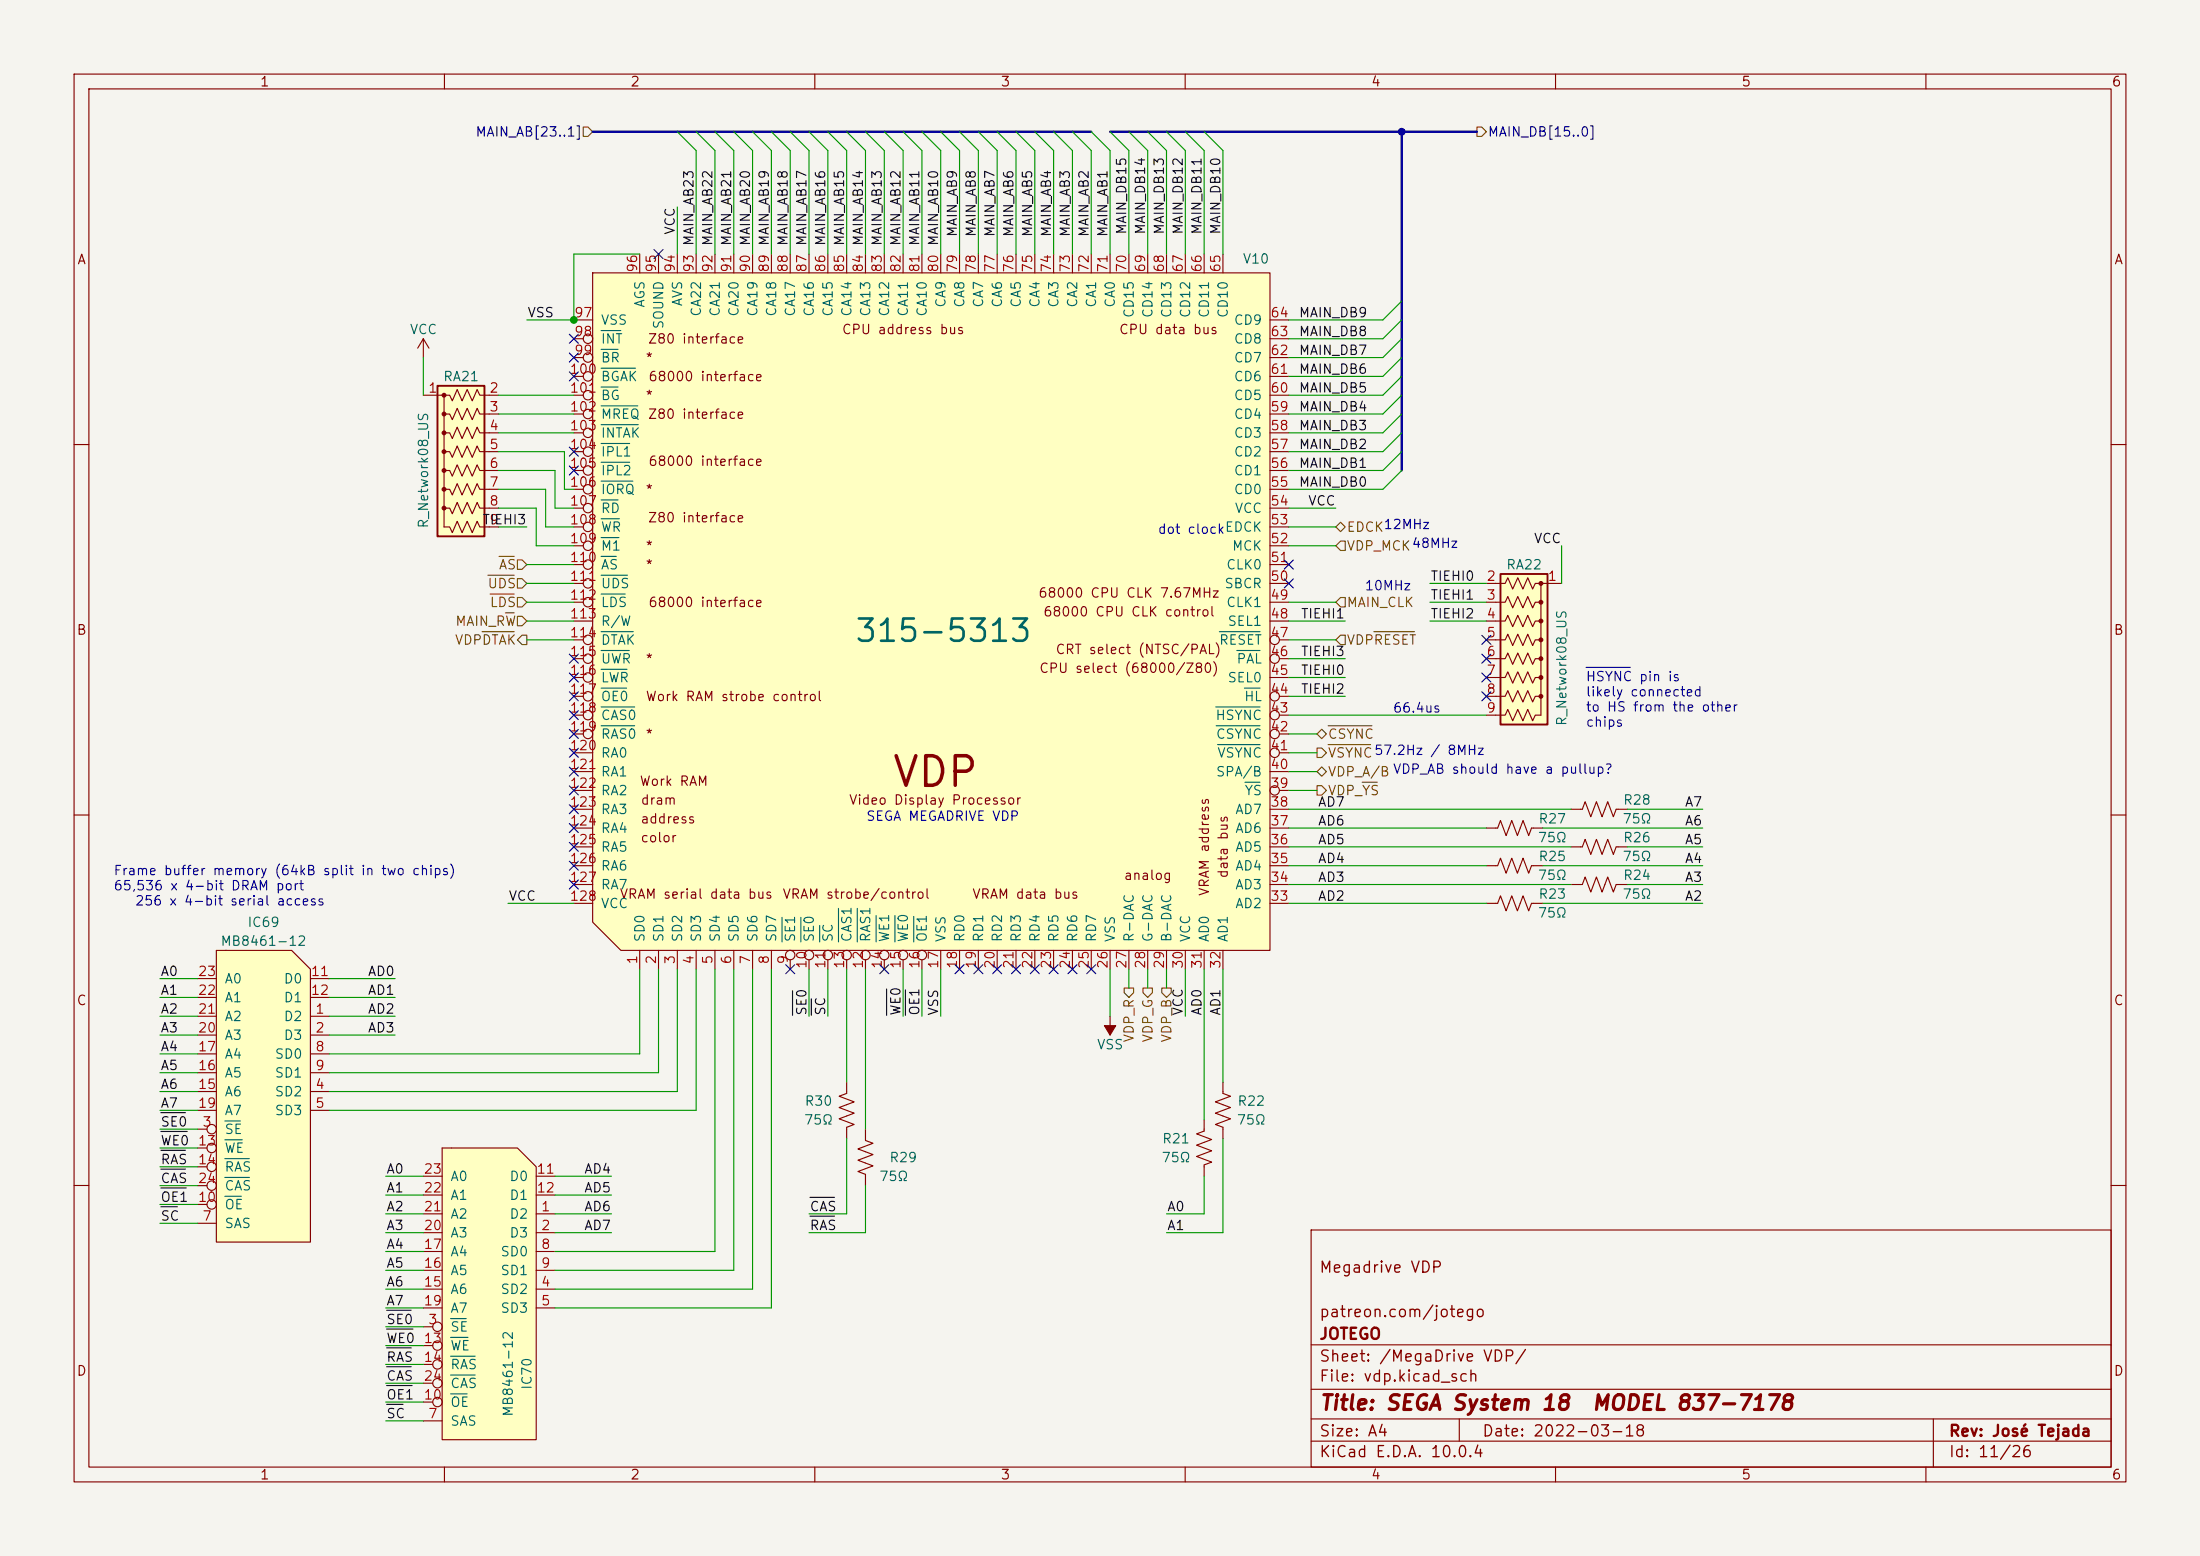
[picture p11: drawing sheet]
<svg xmlns="http://www.w3.org/2000/svg" width="297mm" height="210mm" viewBox="0 0 297 210" stroke-linecap="round" stroke-linejoin="round" font-family="sans-serif">
<path d="M0 0h297v210h-297z" fill="#f5f4ef" stroke="#f5f4ef" stroke-width=".14"/>
<g fill="none" stroke="#840000" stroke-width=".15">
<path d="M10 10h277v190h-277zM12 12h273v186h-273zM60 10v2M110 10v2M160 10v2M210 10v2M260 10v2M10 60h2M285 60h2M10 110h2M285 110h2M10 160h2"/>
<path d="M177 166h108v32h-108zM285 160h2M60 198v2M110 198v2M160 198v2M177 194.5h108M177 191.5h108M177 187.5h108M177 181.5h108M197 191.5v3M210 198v2M260 198v2"/>
<path d="M261 191.5v6.5"/>
</g>
<path d="M202.6 77.5h6.3v20.3h-6.3z" fill="#ffffc2"/>
<path d="M202.6 77.5h6.3v20.3h-6.3z" fill="none" stroke="#840000" stroke-width=".25"/>
<g fill="#840000" stroke="#840000" stroke-width=".15">
<circle cx="208" cy="78.7" r=".25"/>
<circle cx="208" cy="81.3" r=".25"/>
<circle cx="208" cy="83.8" r=".25"/>
<circle cx="208" cy="86.4" r=".25"/>
<circle cx="208" cy="88.9" r=".25"/>
<circle cx="208" cy="91.4" r=".25"/>
<circle cx="208" cy="94" r=".25"/>
</g>
<path d="M200.7 78.7h2.5l.4-.7 .6 1.5 .7-1.5 .7 1.5 .6-1.5 .7 1.5 .4-.8h.7v17.8h-.7l-.4 .8-.7-1.5-.6 1.5-.7-1.5-.7 1.5-.6-1.5-.4 .7h-2.5M208.3 78.7h2.5M200.7 81.3h2.5l.4-.8 .6 1.5 .7-1.5 .7 1.5 .6-1.5 .7 1.5 .4-.7h.7M200.7 83.8h2.5l.4-.7 .6 1.5 .7-1.5 .7 1.5 .6-1.5 .7 1.5 .4-.8h.7M200.7 86.4h2.5l.4-.8 .6 1.5 .7-1.5 .7 1.5 .6-1.5 .7 1.5 .4-.7h.7M200.7 88.9h2.5l.4-.8 .6 1.6 .7-1.6 .7 1.6 .6-1.6 .7 1.6 .4-.8h.7M200.7 91.4h2.5l.4-.7 .6 1.5 .7-1.5 .7 1.5 .6-1.5 .7 1.5 .4-.8h.7M200.7 94h2.5l.4-.8 .6 1.5 .7-1.5 .7 1.5 .6-1.5 .7 1.5 .4-.7h.7" fill="none" stroke="#840000" stroke-width=".15"/>
<path d="M59.7 154.9h10.1l2.6 2.6v36.8h-12.7z" fill="#ffffc2"/>
<g fill="none" stroke="#840000" stroke-width=".15">
<path d="M57.1 45.7l-.7 1.3M57.1 45.7l.8 1.3M57.1 45.7v2.6M200.7 111.8h1.5l.4-1.1 .7 2.1 .8-2.1 .8 2.1 .7-2.1 .8 2.1 .4-1h1.5M149.9 137.2v2.5M57.1 158.8h2.6M59.7 154.9h10.1l2.6 2.6v36.8h-12.7zM72.4 158.8h2.5M116.8 152.4v1.5l1.1 .4-2.1 .8 2.1 .7-2.1 .8 2.1 .8-2.1 .7 1 .4v1.5M165.1 146.1v1.5l1 .4-2 .7 2 .8-2 .7 2 .8-2 .8 1 .3v1.6M57.1 163.8h2.6M57.1 166.4h2.6"/>
<path d="M57.1 179.1h1.3M57.1 174h2.6M57.1 176.5h2.6M57.1 168.9h2.6M57.1 171.5h2.6M57.1 161.3h2.6M72.4 163.8h2.5M72.4 166.4h2.5M72.4 174h2.5M72.4 176.5h2.5M72.4 168.9h2.5M72.4 171.5h2.5"/>
<path d="M72.4 161.3h2.5M57.1 191.8h2.6M57.1 189.2h1.3M57.1 181.6h1.3M57.1 184.2h1.3M57.1 186.7h1.3"/>
<circle cx="59.1" cy="179.1" r=".63"/>
<circle cx="59.1" cy="181.6" r=".63"/>
<circle cx="59.1" cy="184.1" r=".63"/>
<circle cx="59.1" cy="189.2" r=".63"/>
<circle cx="59.1" cy="186.7" r=".63"/>
</g>
<path d="M60.8 178h2.1M60.8 188.1h2.3M60.8 180.5h2.4M60.8 183h3.3M60.8 185.6h3.3" fill="none" stroke="#006464" stroke-width=".15"/>
<path d="M149.1 138.4h1.5l-.7 1.3z" fill="#840000" stroke="#840000" stroke-width=".15"/>
<path d="M59.1 52.1h6.3v20.3h-6.3z" fill="#ffffc2"/>
<path d="M59.1 52.1h6.3v20.3h-6.3z" fill="none" stroke="#840000" stroke-width=".25"/>
<g fill="#840000" stroke="#840000" stroke-width=".15">
<circle cx="59.9" cy="53.3" r=".25"/>
<circle cx="59.9" cy="55.9" r=".25"/>
<circle cx="59.9" cy="58.4" r=".25"/>
<circle cx="59.9" cy="61" r=".25"/>
<circle cx="59.9" cy="63.5" r=".25"/>
<circle cx="59.9" cy="66" r=".25"/>
<circle cx="59.9" cy="68.6" r=".25"/>
</g>
<path d="M57.1 53.3h2.6M59.9 55.9h.8l.4 .7 .6-1.5 .7 1.5 .7-1.5 .7 1.5 .6-1.5 .4 .8h2.5M59.9 58.4h.8l.4 .8 .6-1.5 .7 1.5 .7-1.5 .7 1.5 .6-1.5 .4 .7h2.5M67.3 53.3h-2.5l-.4-.7-.6 1.5-.7-1.5-.7 1.5-.7-1.5-.6 1.5-.4-.8h-.8v17.8h.8l.4 .8 .6-1.5 .7 1.5 .7-1.5 .7 1.5 .6-1.5 .4 .7h2.5M59.9 61h.8l.4 .7 .6-1.5 .7 1.5 .7-1.5 .7 1.5 .6-1.5 .4 .8h2.5M59.9 63.5h.8l.4 .8 .6-1.6 .7 1.6 .7-1.6 .7 1.6 .6-1.6 .4 .8h2.5M59.9 66h.8l.4 .8 .6-1.5 .7 1.5 .7-1.5 .7 1.5 .6-1.5 .4 .7h2.5M59.9 68.6h.8l.4 .7 .6-1.5 .7 1.5 .7-1.5 .7 1.5 .6-1.5 .4 .8h2.5M200.7 116.8h1.5l.4-1 .7 2.1 .8-2.1 .8 2.1 .7-2.1 .8 2.1 .4-1.1h1.5M212.1 119.4h1.5l.4-1 .8 2 .7-2 .8 2 .7-2 .8 2 .4-1h1.5M200.7 121.9h1.5l.4-1 .7 2 .8-2 .8 2 .7-2 .8 2 .4-1h1.5" fill="none" stroke="#840000" stroke-width=".15"/>
<path d="M29.2 128.3h10.2l2.5 2.5v36.8h-12.7z" fill="#ffffc2"/>
<g fill="none" stroke="#840000" stroke-width=".15">
<path d="M26.7 137.2h2.5M26.7 139.7h2.5M26.7 132.1h2.5M26.7 134.6h2.5M29.2 128.3h10.2l2.5 2.5v36.8h-12.7zM41.9 137.2h2.5M41.9 139.7h2.5M41.9 132.1h2.5M41.9 134.6h2.5M26.7 152.4h1.2M26.7 147.3h2.5M26.7 149.9h2.5"/>
<path d="M26.7 142.2h2.5M26.7 144.8h2.5M26.7 154.9h1.2M26.7 157.5h1.2M41.9 147.3h2.5M41.9 149.9h2.5M41.9 142.2h2.5M41.9 144.8h2.5M114.3 146.1v1.5l-1 .4 2 .7-2 .8 2 .7-2 .8 2 .8-1 .3v1.6M26.7 165.1h2.5M26.7 162.6h1.2M26.7 160h1.2"/>
<circle cx="28.6" cy="157.5" r=".63"/>
<circle cx="28.6" cy="152.4" r=".63"/>
<circle cx="28.6" cy="154.9" r=".63"/>
<circle cx="28.6" cy="162.6" r=".63"/>
<circle cx="28.6" cy="160" r=".63"/>
</g>
<path d="M30.4 151.3h2.1M30.4 153.8h2.3M30.4 156.4h3.3M30.4 158.9h3.3M30.4 161.5h2.2" fill="none" stroke="#006464" stroke-width=".15"/>
<path d="M80 36.8h91.4v91.5h-87.6l-3.8-3.8z" fill="#ffffc2"/>
<g fill="none" stroke="#840000" stroke-width=".15">
<path d="M80 36.8h91.4v91.5h-87.6l-3.8-3.8zM86.4 34.3v2.5M88.9 34.3v2.5M91.4 34.3v2.5M94 34.3v2.5M96.5 34.3v2.5M99.1 34.3v2.5M101.6 34.3v2.5M104.1 34.3v2.5M106.7 34.3v2.5M109.2 34.3v2.5M111.8 34.3v2.5"/>
<path d="M114.3 34.3v2.5M116.8 34.3v2.5M119.4 34.3v2.5M121.9 34.3v2.5M124.5 34.3v2.5M127 34.3v2.5M129.5 34.3v2.5M132.1 34.3v2.5M134.6 34.3v2.5M137.2 34.3v2.5M139.7 34.3v2.5M142.2 34.3v2.5"/>
<path d="M144.8 34.3v2.5M147.3 34.3v2.5M149.9 34.3v2.5M152.4 34.3v2.5M154.9 34.3v2.5M157.5 34.3v2.5M160 34.3v2.5M162.6 34.3v2.5M165.1 34.3v2.5M77.5 58.4h1.2M77.5 55.9h1.2M77.5 53.3h1.2"/>
<path d="M77.5 50.8h1.2M77.5 48.3h1.2M77.5 45.7h1.2M77.5 43.2h2.5M171.4 58.4h2.6M171.4 55.9h2.6M171.4 53.3h2.6M171.4 50.8h2.6M171.4 48.3h2.6M171.4 45.7h2.6M171.4 43.2h2.6M77.5 78.7h1.2"/>
<path d="M77.5 76.2h1.2M77.5 73.7h1.2M77.5 71.1h1.2M77.5 68.6h1.2M77.5 66h1.2M77.5 63.5h1.2M77.5 61h1.2M171.4 78.7h2.6M171.4 76.2h2.6M171.4 73.7h2.6M171.4 71.1h2.6M171.4 68.6h2.6"/>
<path d="M171.4 66h2.6M171.4 63.5h2.6M171.4 61h2.6M77.5 99.1h1.2M77.5 96.5h1.2M77.5 94h1.2M77.5 91.4h1.2M77.5 88.9h1.2M77.5 86.4h1.2M77.5 83.8h2.5M77.5 81.3h1.2M171.4 91.4h2.6"/>
<path d="M171.4 83.8h2.6M171.4 81.3h2.6M172.7 99.1h1.3M172.7 96.5h1.3M172.7 94h1.3M172.7 88.9h1.3M172.7 86.4h1.3M77.5 119.4h2.5M77.5 116.8h2.5M77.5 114.3h2.5M77.5 111.8h2.5M77.5 109.2h2.5"/>
<path d="M77.5 106.7h2.5M77.5 104.1h2.5M77.5 101.6h2.5M171.4 119.4h2.6M171.4 116.8h2.6M171.4 114.3h2.6M171.4 111.8h2.6M171.4 109.2h2.6M171.4 104.1h2.6M172.7 106.7h1.3M172.7 101.6h1.3M212.1 109.2h1.5l.4-1 .8 2 .7-2 .8 2 .7-2 .8 2 .4-1h1.5"/>
<path d="M212.1 114.3h1.5l.4-1 .8 2 .7-2 .8 2 .7-2 .8 2 .4-1h1.5M77.5 121.9h2.5M86.4 128.3v2.5M88.9 128.3v2.5M91.4 128.3v2.5M94 128.3v2.5M96.5 128.3v2.5M99.1 128.3v2.5M101.6 128.3v2.5M104.1 128.3v2.5M106.7 129.5v1.3M109.2 129.5v1.3"/>
<path d="M111.8 129.5v1.3M114.3 129.5v1.3M116.8 129.5v1.3M119.4 129.5v1.3M121.9 129.5v1.3M124.5 129.5v1.3M127 128.3v2.5M129.5 128.3v2.5M132.1 128.3v2.5M134.6 128.3v2.5M137.2 128.3v2.5M139.7 128.3v2.5"/>
<path d="M142.2 128.3v2.5M144.8 128.3v2.5M147.3 128.3v2.5M149.9 128.3v2.5M152.4 128.3v2.5M154.9 128.3v2.5M157.5 128.3v2.5M160 128.3v2.5M162.6 128.3v2.5M165.1 128.3v2.5M171.4 121.9h2.6M162.6 151.1v1.6l-1.1 .3 2.1 .8-2.1 .8 2.1 .7-2.1 .8 2.1 .7-1 .4v1.6"/>
<circle cx="79.4" cy="53.3" r=".63"/>
<circle cx="79.4" cy="45.7" r=".63"/>
<circle cx="79.4" cy="50.8" r=".63"/>
<circle cx="79.4" cy="48.3" r=".63"/>
<circle cx="79.4" cy="55.9" r=".63"/>
<circle cx="79.4" cy="58.4" r=".63"/>
<circle cx="79.4" cy="68.6" r=".63"/>
<circle cx="79.4" cy="71.1" r=".63"/>
<circle cx="79.4" cy="73.7" r=".63"/>
<circle cx="79.4" cy="66" r=".63"/>
<circle cx="79.4" cy="61" r=".63"/>
<circle cx="79.4" cy="76.2" r=".63"/>
<circle cx="79.4" cy="78.7" r=".63"/>
<circle cx="79.4" cy="63.5" r=".63"/>
<circle cx="79.4" cy="88.9" r=".63"/>
<circle cx="79.4" cy="81.3" r=".63"/>
<circle cx="79.4" cy="96.5" r=".63"/>
<circle cx="79.4" cy="99.1" r=".63"/>
<circle cx="79.4" cy="91.4" r=".63"/>
<circle cx="79.4" cy="86.4" r=".63"/>
<circle cx="79.4" cy="94" r=".63"/>
<circle cx="172.1" cy="86.4" r=".63"/>
<circle cx="172.1" cy="96.5" r=".63"/>
<circle cx="172.1" cy="99.1" r=".63"/>
<circle cx="172.1" cy="94" r=".63"/>
<circle cx="172.1" cy="88.9" r=".63"/>
<circle cx="172.1" cy="106.7" r=".63"/>
<circle cx="172.1" cy="101.6" r=".63"/>
<circle cx="106.7" cy="128.9" r=".63"/>
<circle cx="109.2" cy="128.9" r=".63"/>
<circle cx="111.8" cy="128.9" r=".63"/>
<circle cx="114.3" cy="128.9" r=".63"/>
<circle cx="116.8" cy="128.9" r=".63"/>
<circle cx="119.4" cy="128.9" r=".63"/>
<circle cx="121.9" cy="128.9" r=".63"/>
<circle cx="124.5" cy="128.9" r=".63"/>
</g>
<g fill="none" stroke="#006464" stroke-width=".15">
<path d="M81.2 44.6h2.6M81.2 47.2h2.2M81.2 49.7h4.6M81.2 52.2h2.2M81.2 54.8h4.9M81.2 57.3h5M81.2 59.9h3.8M81.2 62.4h3.8M81.2 64.9h4.2M81.2 67.5h2.2M81.2 70h2.4M81.2 72.6h2.4"/>
<path d="M81.2 75.1h2M81.2 77.6h3.5M81.2 98h4.5M81.2 95.4h4.5M81.2 92.9h3.4M81.2 87.8h3.8M81.2 85.3h4.3M81.2 80.2h3.2M81.2 90.3h3.4M164.1 95.4h6M164.2 98h5.9M164.6 85.3h5.5"/>
<path d="M167 87.8h3.1M168 92.9h2.1M164.4 100.5h5.7M168.1 105.6h2M105.6 123.8v3.3M108.1 123.8v3.3M110.7 124.9v2.2M113.2 122.6v4.5M115.7 122.6v4.5M118.3 123.6v3.5M120.8 123.6v3.5M123.4 123.7v3.4"/>
</g>
<g fill="none" stroke="#725600" stroke-width=".15">
<path d="M78.7 17.1h.7l.6 .7-.6 .6h-.7zM199.4 17.1h.6l.7 .7-.7 .6h-.6zM65.9 77.6h3.5M67.4 75.1h2M69.8 75.6h.7l.6 .6-.6 .6h-.7zM69.8 78.1h.7l.6 .6-.6 .7h-.7zM180.3 71.1l.7-.6 .6 .6-.6 .7zM181 73h.6v1.3h-.6l-.7-.6zM65.1 85.3h4.3M66.2 80.2h3.2M68.2 82.7h1.2M69.8 80.6h.7l.6 .7-.6 .6h-.7z"/>
<path d="M69.8 83.2h.7l.6 .6-.6 .7h-.7zM70.5 85.7h.6v1.3h-.6l-.7-.6zM177.8 99.1l.6-.7 .7 .7-.7 .6zM179.3 98h5.9M181 85.7h.6v1.3h-.6l-.7-.6zM181 80.6h.6v1.3h-.6l-.7-.6zM185.5 85.3h5.5M177.8 106h.6l.7 .7-.7 .6h-.6zM177.8 104.1l.6-.6 .7 .6-.7 .7zM177.8 101h.6l.7 .6-.7 .6h-.6zM179.3 100.5h5.7M183.9 105.6h2"/>
<path d="M151.8 133.4h1.2v.6l-.6 .6-.6-.6zM154.3 133.4h1.3v.6l-.7 .6-.6-.6zM156.8 133.4h1.3v.6l-.6 .6-.7-.6z"/>
</g>
<g fill="none" stroke="#0f0f0f" stroke-width=".15">
<path d="M107 133.7v3.3M109.5 134.8v2.2M119.7 133.5v3.5M122.2 133.6v3.4M21.7 157.8h3.3M21.7 152.7h3.6M21.7 155.3h3.3M21.7 150.2h3.3M21.7 160.3h3.5M21.7 162.9h2.2M52.2 176.8h3.3M52.2 179.4h3.6"/>
<path d="M109.3 164.1h3.4M109.3 161.6h3.4M52.2 187h3.4M52.2 181.9h3.3M52.2 184.5h3.3M52.2 189.5h2.2"/>
</g>
<path d="M80 17.8h67.3M149.9 17.8h49.5M189.2 17.8v45.7" fill="none" stroke="#000084" stroke-width=".3"/>
<g fill="none" stroke="#009600" stroke-width=".15">
<path d="M91.4 17.8l2.6 2.5v14M94 17.8l2.5 2.5v14M96.5 17.8l2.6 2.5v14M99.1 17.8l2.5 2.5v14M101.6 17.8l2.5 2.5v14M104.1 17.8l2.6 2.5v14M106.7 17.8l2.5 2.5v14M109.2 17.8l2.6 2.5v14M111.8 17.8l2.5 2.5v14M114.3 17.8l2.5 2.5v14M116.8 17.8l2.6 2.5v14M119.4 17.8l2.5 2.5v14"/>
<path d="M121.9 17.8l2.6 2.5v14M124.5 17.8l2.5 2.5v14M127 17.8l2.5 2.5v14M129.5 17.8l2.6 2.5v14M132.1 17.8l2.5 2.5v14M134.6 17.8l2.6 2.5v14M137.2 17.8l2.5 2.5v14M139.7 17.8l2.5 2.5v14M142.2 17.8l2.6 2.5v14M144.8 17.8l2.5 2.5v14M147.3 17.8l2.6 2.5v14M149.9 17.8l2.5 2.5v14"/>
<path d="M152.4 17.8l2.5 2.5v14M154.9 17.8l2.6 2.5v14M157.5 17.8l2.5 2.5v14M160 17.8l2.6 2.5v14M162.6 17.8l2.5 2.5v14M86.4 34.3h-8.9v8.9h-6.4M91.4 27.9v6.4M57.1 48.3v5M67.3 55.9h10.2M67.3 53.3h10.2M67.3 58.4h10.2M189.2 53.3l-2.5 2.6h-12.7"/>
<path d="M189.2 45.7l-2.5 2.6h-12.7M189.2 50.8l-2.5 2.5h-12.7M189.2 40.6l-2.5 2.6h-12.7M189.2 43.2l-2.5 2.5h-12.7M189.2 58.4l-2.5 2.6h-12.7M189.2 55.9l-2.5 2.5h-12.7M189.2 48.3l-2.5 2.5h-12.7M67.3 61h8.9v5h1.3M67.3 63.5h7.6v5.1h2.6M67.3 68.6h5.1v5.1h5.1M67.3 71.1h3.8M67.3 66h6.4v5.1h3.8"/>
<path d="M71.1 78.7h6.4M71.1 76.2h6.4M174 73.7h6.3M174 71.1h6.3M174 68.6h6.3M189.2 61l-2.5 2.5h-12.7M189.2 63.5l-2.5 2.5h-12.7M193 78.7h7.7M210.8 73.7v5M71.1 86.4h6.4M71.1 81.3h6.4M71.1 83.8h6.4"/>
<path d="M174 96.5h26.7M174 86.4h6.3M174 81.3h6.3M174 83.8h7.6M174 88.9h7.6M174 94h7.6M174 99.1h3.8M174 91.4h7.6M193 81.3h7.7M193 83.8h7.7M174 109.2h38.1M174 116.8h26.7"/>
<path d="M174 111.8h26.7M174 114.3h38.1M174 119.4h38.1M174 101.6h3.8M174 106.7h3.8M174 104.1h3.8M208.3 116.8h21.6M208.3 111.8h21.6M219.7 109.2h10.2M219.7 114.3h10.2M219.7 119.4h10.2M21.6 132.1h5.1"/>
<path d="M21.6 139.7h5.1M21.6 137.2h5.1M21.6 134.6h5.1M44.4 132.1h8.9M44.4 139.7h8.9M44.4 137.2h8.9M44.4 134.6h8.9M68.6 121.9h8.9M86.4 130.8v11.4h-42M88.9 130.8v14h-44.5M91.4 130.8v16.5h-47M94 130.8v19.1h-49.6"/>
<path d="M96.5 130.8v38.1h-21.6M99.1 130.8v40.7h-24.2M101.6 130.8v43.2h-26.7M104.1 130.8v45.7h-29.2M109.2 130.8v6.4M111.8 130.8v6.4M114.3 130.8v15.3M116.8 130.8v21.6M121.9 130.8v6.4M124.5 130.8v6.4M127 130.8v6.4M149.9 130.8v6.4"/>
<path d="M152.4 130.8v2.6M154.9 130.8v2.6M157.5 130.8v2.6M160 130.8v6.4M162.6 130.8v20.3M165.1 130.8v15.3M174 121.9h26.7M208.3 121.9h21.6M21.6 149.9h5.1M21.6 152.4h5.1M21.6 154.9h5.1M21.6 147.3h5.1"/>
<path d="M21.6 144.8h5.1M21.6 142.2h5.1M21.6 157.5h5.1M52.1 158.8h5M74.9 158.8h7.6M114.3 153.7v10.1h-5.1M162.6 158.8v5h-5.1M165.1 153.7v12.7h-7.6M21.6 160h5.1M21.6 165.1h5.1M21.6 162.6h5.1M52.1 166.4h5"/>
<path d="M52.1 171.5h5M52.1 168.9h5M52.1 163.8h5M52.1 161.3h5M52.1 174h5M52.1 176.5h5M52.1 179.1h5M74.9 166.4h7.6M74.9 163.8h7.6M74.9 161.3h7.6M116.8 160v6.4h-7.6M52.1 191.8h5"/>
<path d="M52.1 184.2h5M52.1 186.7h5M52.1 181.6h5M52.1 189.2h5"/>
</g>
<g fill="none" stroke="#000084" stroke-width=".15">
<path d="M88.3 33.7l1.2 1.2M89.5 33.7l-1.2 1.2M76.9 47.7l1.2 1.2M76.9 50.2l1.2 1.2M76.9 45.1l1.2 1.2M78.1 45.1l-1.2 1.2M78.1 47.7l-1.2 1.2M78.1 50.2l-1.2 1.2M76.9 62.9l1.2 1.2M76.9 60.4l1.2 1.2M78.1 62.9l-1.2 1.2M78.1 60.4l-1.2 1.2"/>
<path d="M173.4 75.6l1.2 1.2M173.4 78.1l1.2 1.2M174.6 75.6l-1.2 1.2M174.6 78.1l-1.2 1.2M76.9 88.3l1.2 1.2M76.9 90.8l1.2 1.2M76.9 98.5l1.2 1.2M76.9 95.9l1.2 1.2M76.9 93.4l1.2 1.2M78.1 88.3l-1.2 1.2M78.1 90.8l-1.2 1.2M78.1 98.5l-1.2 1.2"/>
<path d="M78.1 95.9l-1.2 1.2M78.1 93.4l-1.2 1.2M200.1 85.8l1.2 1.2M200.1 90.8l1.2 1.2M200.1 93.4l1.2 1.2M200.1 88.3l1.2 1.2M201.3 85.8l-1.2 1.2M201.3 90.8l-1.2 1.2M201.3 93.4l-1.2 1.2M201.3 88.3l-1.2 1.2M76.9 103.5l1.2 1.2M76.9 108.6l1.2 1.2"/>
<path d="M76.9 113.7l1.2 1.2M76.9 111.2l1.2 1.2M76.9 106.1l1.2 1.2M76.9 101l1.2 1.2M76.9 118.8l1.2 1.2M76.9 116.2l1.2 1.2M78.1 103.5l-1.2 1.2M78.1 108.6l-1.2 1.2M78.1 113.7l-1.2 1.2M78.1 111.2l-1.2 1.2M78.1 106.1l-1.2 1.2M78.1 101l-1.2 1.2"/>
<path d="M78.1 118.8l-1.2 1.2M78.1 116.2l-1.2 1.2M106.1 130.2l1.2 1.2M107.3 130.2l-1.2 1.2M118.8 130.2l1.2 1.2M120 130.2l-1.2 1.2M128.9 130.2l1.2 1.2M130.1 130.2l-1.2 1.2M131.5 130.2l1.2 1.2M132.7 130.2l-1.2 1.2M134 130.2l1.2 1.2M135.2 130.2l-1.2 1.2"/>
<path d="M136.6 130.2l1.2 1.2M137.8 130.2l-1.2 1.2M139.1 130.2l1.2 1.2M140.3 130.2l-1.2 1.2M141.6 130.2l1.2 1.2M142.8 130.2l-1.2 1.2M144.2 130.2l1.2 1.2M145.4 130.2l-1.2 1.2M146.7 130.2l1.2 1.2M147.9 130.2l-1.2 1.2"/>
</g>
<path d="M214.1 90.1h6" fill="none" stroke="#0000c2" stroke-width=".15"/>
<circle cx="189.2" cy="17.8" r=".46" fill="#000084" stroke="#000084" stroke-width=".14"/>
<circle cx="77.5" cy="43.2" r=".46" fill="#009600" stroke="#009600" stroke-width=".14"/>
<text font-size="4" fill="#840000" x="120.2" y="107.2">VDP</text>
<text font-size="3" fill="#006464" x="115.2" y="87.4">315-5313</text>
<g font-size="2" fill="#840000">
<text x="178" y="190.8">Title: SEGA System 18</text>
<text x="214.8" y="190.8">MODEL 837-7178</text>
</g>
<g font-size="1.5" fill="#840000">
<text x="178" y="172.2">Megadrive VDP</text>
<text x="178" y="178.2">patreon.com/jotego</text>
<text x="178" y="184.2">Sheet: /MegaDrive VDP/</text>
<text x="178" y="181.2">JOTEGO</text>
<text x="178" y="186.9">File: vdp.kicad_sch</text>
<text x="178" y="197.1">KiCad E.D.A. 10.0.4</text>
<text x="178" y="194.3">Size: A4</text>
<text x="200" y="194.3">Date: 2022-03-18</text>
<text x="263" y="194.3">Rev: José Tejada</text>
<text x="263" y="197.1">Id: 11/26</text>
</g>
<g font-size="1.3" fill="#840000">
<text x="35" y="12">1</text>
<text x="85" y="12">2</text>
<text x="135" y="12">3</text>
<text x="185" y="12">4</text>
<text x="235" y="12">5</text>
<text x="285" y="12">6</text>
<text x="10.3" y="36">A</text>
<text x="285.3" y="36">A</text>
<text x="87.4" y="46.7">Z80 interface</text>
<text x="113.6" y="45.4">CPU address bus</text>
<text x="151" y="45.4">CPU data bus</text>
<text x="87" y="49.2">*</text>
<text x="87.4" y="51.8">68000 interface</text>
<text x="87" y="54.3">*</text>
<text x="87.4" y="56.9">Z80 interface</text>
<text x="87.4" y="63.2">68000 interface</text>
<text x="87" y="67">*</text>
<text x="87.4" y="70.8">Z80 interface</text>
<text x="87" y="74.6">*</text>
<text x="87" y="77.2">*</text>
<text x="87.4" y="82.3">68000 interface</text>
<text x="140.1" y="81">68000 CPU CLK 7.67MHz</text>
<text x="140.7" y="83.5">68000 CPU CLK control</text>
<text x="10.3" y="86">B</text>
<text x="87" y="89.9">*</text>
<text x="142.4" y="88.6">CRT select (NTSC/PAL)</text>
<text x="285.3" y="86">B</text>
<text x="87.1" y="95">Work RAM strobe control</text>
<text x="140.2" y="91.1">CPU select (68000/Z80)</text>
<text x="87" y="100">*</text>
<text x="86.3" y="106.4">Work RAM</text>
<text x="86.4" y="111.5">address</text>
<text x="86.4" y="108.9">dram</text>
<text x="114.5" y="108.9">Video Display Processor</text>
<text x="86.4" y="114">color</text>
<text x="151.6" y="119.1">analog</text>
<text x="166.1" y="118.6" transform="rotate(-90 166.1 118.6)">data bus</text>
<text x="83.6" y="121.6">VRAM serial data bus</text>
<text x="105.6" y="121.6">VRAM strobe/control</text>
<text x="131.2" y="121.6">VRAM data bus</text>
<text x="163.5" y="121" transform="rotate(-90 163.5 121)">VRAM address</text>
<text x="10.3" y="136">C</text>
<text x="285.3" y="136">C</text>
<text x="10.3" y="186">D</text>
<text x="285.3" y="186">D</text>
<text x="35" y="200">1</text>
<text x="85" y="200">2</text>
<text x="135" y="200">3</text>
<text x="185" y="200">4</text>
<text x="235" y="200">5</text>
<text x="285" y="200">6</text>
</g>
<g font-size="1.3" fill="#000084">
<text x="64.1" y="18.8">MAIN_AB[23..1]</text>
<text x="200.8" y="18.8">MAIN_DB[15..0]</text>
</g>
<g font-size="1.3" fill="#0f0f0f">
<text x="91.4" y="31.8" transform="rotate(-90 91.4 31.8)">VCC</text>
<text x="93.9" y="33.3" transform="rotate(-90 93.9 33.3)">MAIN_AB23</text>
<text x="96.5" y="33.3" transform="rotate(-90 96.5 33.3)">MAIN_AB22</text>
<text x="99" y="33.3" transform="rotate(-90 99 33.3)">MAIN_AB21</text>
<text x="101.6" y="33.3" transform="rotate(-90 101.6 33.3)">MAIN_AB20</text>
<text x="104.1" y="33.3" transform="rotate(-90 104.1 33.3)">MAIN_AB19</text>
<text x="106.6" y="33.3" transform="rotate(-90 106.6 33.3)">MAIN_AB18</text>
<text x="109.2" y="33.3" transform="rotate(-90 109.2 33.3)">MAIN_AB17</text>
<text x="111.7" y="33.3" transform="rotate(-90 111.7 33.3)">MAIN_AB16</text>
<text x="114.3" y="33.3" transform="rotate(-90 114.3 33.3)">MAIN_AB15</text>
<text x="116.8" y="33.3" transform="rotate(-90 116.8 33.3)">MAIN_AB14</text>
<text x="119.3" y="33.3" transform="rotate(-90 119.3 33.3)">MAIN_AB13</text>
<text x="121.9" y="33.3" transform="rotate(-90 121.9 33.3)">MAIN_AB12</text>
<text x="124.4" y="33.3" transform="rotate(-90 124.4 33.3)">MAIN_AB11</text>
<text x="127" y="33.3" transform="rotate(-90 127 33.3)">MAIN_AB10</text>
<text x="129.5" y="32.1" transform="rotate(-90 129.5 32.1)">MAIN_AB9</text>
<text x="132" y="32.1" transform="rotate(-90 132 32.1)">MAIN_AB8</text>
<text x="134.6" y="32.1" transform="rotate(-90 134.6 32.1)">MAIN_AB7</text>
<text x="137.1" y="32.1" transform="rotate(-90 137.1 32.1)">MAIN_AB6</text>
<text x="139.7" y="32.1" transform="rotate(-90 139.7 32.1)">MAIN_AB5</text>
<text x="142.2" y="32.1" transform="rotate(-90 142.2 32.1)">MAIN_AB4</text>
<text x="144.7" y="32.1" transform="rotate(-90 144.7 32.1)">MAIN_AB3</text>
<text x="147.3" y="32.1" transform="rotate(-90 147.3 32.1)">MAIN_AB2</text>
<text x="149.8" y="32.1" transform="rotate(-90 149.8 32.1)">MAIN_AB1</text>
<text x="152.4" y="31.8" transform="rotate(-90 152.4 31.8)">MAIN_DB15</text>
<text x="154.9" y="31.8" transform="rotate(-90 154.9 31.8)">MAIN_DB14</text>
<text x="157.4" y="31.8" transform="rotate(-90 157.4 31.8)">MAIN_DB13</text>
<text x="160" y="31.8" transform="rotate(-90 160 31.8)">MAIN_DB12</text>
<text x="162.5" y="31.8" transform="rotate(-90 162.5 31.8)">MAIN_DB11</text>
<text x="165.1" y="31.8" transform="rotate(-90 165.1 31.8)">MAIN_DB10</text>
<text x="71.1" y="43.1">VSS</text>
<text x="175.3" y="43.1">MAIN_DB9</text>
<text x="175.3" y="45.7">MAIN_DB8</text>
<text x="175.3" y="48.2">MAIN_DB7</text>
<text x="175.3" y="50.8">MAIN_DB6</text>
<text x="175.3" y="53.3">MAIN_DB5</text>
<text x="175.3" y="55.8">MAIN_DB4</text>
<text x="175.3" y="58.4">MAIN_DB3</text>
<text x="175.3" y="63.5">MAIN_DB1</text>
<text x="175.3" y="60.9">MAIN_DB2</text>
<text x="65.1" y="71.1">TIEHI3</text>
<text x="175.3" y="66">MAIN_DB0</text>
<text x="176.5" y="68.5">VCC</text>
<text x="207" y="73.6">VCC</text>
<text x="175.5" y="83.8">TIEHI1</text>
<text x="193" y="83.8">TIEHI2</text>
<text x="193" y="78.7">TIEHI0</text>
<text x="193" y="81.2">TIEHI1</text>
<text x="175.5" y="88.9">TIEHI3</text>
<text x="175.5" y="93.9">TIEHI2</text>
<text x="175.5" y="91.4">TIEHI0</text>
<text x="177.8" y="109.2">AD7</text>
<text x="177.8" y="111.7">AD6</text>
<text x="227.4" y="111.7">A6</text>
<text x="227.4" y="109.2">A7</text>
<text x="177.8" y="119.3">AD3</text>
<text x="177.8" y="116.8">AD4</text>
<text x="177.8" y="114.3">AD5</text>
<text x="227.4" y="114.3">A5</text>
<text x="227.4" y="116.8">A4</text>
<text x="227.4" y="119.3">A3</text>
<text x="68.6" y="121.9">VCC</text>
<text x="177.8" y="121.9">AD2</text>
<text x="227.4" y="121.9">A2</text>
<text x="21.6" y="137.1">A2</text>
<text x="21.6" y="134.6">A1</text>
<text x="21.6" y="132">A0</text>
<text x="49.6" y="134.6">AD1</text>
<text x="49.6" y="137.1">AD2</text>
<text x="49.6" y="132">AD0</text>
<text x="109.2" y="137.2" transform="rotate(-90 109.2 137.2)">SE0</text>
<text x="111.7" y="137.2" transform="rotate(-90 111.7 137.2)">SC</text>
<text x="121.9" y="137.2" transform="rotate(-90 121.9 137.2)">WE0</text>
<text x="124.4" y="137.2" transform="rotate(-90 124.4 137.2)">OE1</text>
<text x="127" y="137.2" transform="rotate(-90 127 137.2)">VSS</text>
<text x="160" y="137.2" transform="rotate(-90 160 137.2)">VCC</text>
<text x="162.5" y="137.2" transform="rotate(-90 162.5 137.2)">AD0</text>
<text x="165.1" y="137.2" transform="rotate(-90 165.1 137.2)">AD1</text>
<text x="21.6" y="139.7">A3</text>
<text x="21.6" y="142.2">A4</text>
<text x="49.6" y="139.7">AD3</text>
<text x="21.6" y="144.7">A5</text>
<text x="21.6" y="147.3">A6</text>
<text x="21.6" y="149.8">A7</text>
<text x="21.6" y="154.9">WE0</text>
<text x="21.6" y="152.4">SE0</text>
<text x="21.6" y="160">CAS</text>
<text x="21.6" y="157.4">RAS</text>
<text x="52.1" y="158.7">A0</text>
<text x="52.1" y="161.3">A1</text>
<text x="78.8" y="161.3">AD5</text>
<text x="78.8" y="158.7">AD4</text>
<text x="21.6" y="162.5">OE1</text>
<text x="21.6" y="165.1">SC</text>
<text x="52.1" y="163.8">A2</text>
<text x="52.1" y="166.3">A3</text>
<text x="78.8" y="166.3">AD7</text>
<text x="78.8" y="163.8">AD6</text>
<text x="109.2" y="166.3">RAS</text>
<text x="109.2" y="163.8">CAS</text>
<text x="157.5" y="166.3">A1</text>
<text x="157.5" y="163.8">A0</text>
<text x="52.1" y="171.4">A5</text>
<text x="52.1" y="168.9">A4</text>
<text x="52.1" y="174">A6</text>
<text x="52.1" y="179">SE0</text>
<text x="52.1" y="176.5">A7</text>
<text x="52.1" y="181.6">WE0</text>
<text x="52.1" y="184.1">RAS</text>
<text x="52.1" y="189.2">OE1</text>
<text x="52.1" y="186.7">CAS</text>
<text x="52.1" y="191.7">SC</text>
</g>
<g font-size="1.3" fill="#006464">
<text x="167.7" y="35.9">V10</text>
<text x="87.3" y="41.6" transform="rotate(-90 87.3 41.6)">AGS</text>
<text x="92.4" y="41.4" transform="rotate(-90 92.4 41.4)">AVS</text>
<text x="128" y="41.6" transform="rotate(-90 128 41.6)">CA9</text>
<text x="130.5" y="41.6" transform="rotate(-90 130.5 41.6)">CA8</text>
<text x="133.1" y="41.6" transform="rotate(-90 133.1 41.6)">CA7</text>
<text x="135.6" y="41.6" transform="rotate(-90 135.6 41.6)">CA6</text>
<text x="138.1" y="41.6" transform="rotate(-90 138.1 41.6)">CA5</text>
<text x="140.7" y="41.6" transform="rotate(-90 140.7 41.6)">CA4</text>
<text x="143.2" y="41.6" transform="rotate(-90 143.2 41.6)">CA3</text>
<text x="145.8" y="41.6" transform="rotate(-90 145.8 41.6)">CA2</text>
<text x="148.3" y="41.6" transform="rotate(-90 148.3 41.6)">CA1</text>
<text x="150.8" y="41.6" transform="rotate(-90 150.8 41.6)">CA0</text>
<text x="55.2" y="45.4">VCC</text>
<text x="81" y="44.2">VSS</text>
<text x="81" y="46.7">INT</text>
<text x="89.9" y="44.5" transform="rotate(-90 89.9 44.5)">SOUND</text>
<text x="95" y="42.8" transform="rotate(-90 95 42.8)">CA22</text>
<text x="97.5" y="42.8" transform="rotate(-90 97.5 42.8)">CA21</text>
<text x="100" y="42.8" transform="rotate(-90 100 42.8)">CA20</text>
<text x="102.6" y="42.8" transform="rotate(-90 102.6 42.8)">CA19</text>
<text x="105.1" y="42.8" transform="rotate(-90 105.1 42.8)">CA18</text>
<text x="107.7" y="42.8" transform="rotate(-90 107.7 42.8)">CA17</text>
<text x="110.2" y="42.8" transform="rotate(-90 110.2 42.8)">CA16</text>
<text x="112.7" y="42.8" transform="rotate(-90 112.7 42.8)">CA15</text>
<text x="115.3" y="42.8" transform="rotate(-90 115.3 42.8)">CA14</text>
<text x="117.8" y="42.8" transform="rotate(-90 117.8 42.8)">CA13</text>
<text x="120.4" y="42.8" transform="rotate(-90 120.4 42.8)">CA12</text>
<text x="122.9" y="42.8" transform="rotate(-90 122.9 42.8)">CA11</text>
<text x="125.4" y="42.8" transform="rotate(-90 125.4 42.8)">CA10</text>
<text x="153.4" y="43" transform="rotate(-90 153.4 43)">CD15</text>
<text x="155.9" y="43" transform="rotate(-90 155.9 43)">CD14</text>
<text x="158.5" y="43" transform="rotate(-90 158.5 43)">CD13</text>
<text x="161" y="43" transform="rotate(-90 161 43)">CD12</text>
<text x="163.5" y="43" transform="rotate(-90 163.5 43)">CD11</text>
<text x="166.1" y="43" transform="rotate(-90 166.1 43)">CD10</text>
<text x="166.5" y="46.7">CD8</text>
<text x="166.5" y="44.2">CD9</text>
<text x="59.7" y="51.8">RA21</text>
<text x="81" y="49.2">BR</text>
<text x="81" y="51.8">BGAK</text>
<text x="166.5" y="51.8">CD6</text>
<text x="166.5" y="49.2">CD7</text>
<text x="81" y="54.3">BG</text>
<text x="81" y="56.9">MREQ</text>
<text x="81" y="59.4">INTAK</text>
<text x="166.5" y="59.4">CD3</text>
<text x="166.5" y="56.9">CD4</text>
<text x="166.5" y="54.3">CD5</text>
<text x="81" y="61.9">IPL1</text>
<text x="81" y="64.5">IPL2</text>
<text x="166.5" y="64.5">CD1</text>
<text x="166.5" y="61.9">CD2</text>
<text x="58.1" y="71.4" transform="rotate(-90 58.1 71.4)">R_Network08_US</text>
<text x="81" y="67">IORQ</text>
<text x="81" y="69.6">RD</text>
<text x="166.5" y="67">CD0</text>
<text x="166.6" y="69.6">VCC</text>
<text x="81" y="72.1">WR</text>
<text x="81" y="74.6">M1</text>
<text x="81" y="77.2">AS</text>
<text x="165.5" y="77.2">CLK0</text>
<text x="166.2" y="74.6">MCK</text>
<text x="203.2" y="77.2">RA22</text>
<text x="81" y="79.7">UDS</text>
<text x="81" y="82.3">LDS</text>
<text x="165.2" y="79.7">SBCR</text>
<text x="165.5" y="82.3">CLK1</text>
<text x="81" y="84.8">R/W</text>
<text x="81" y="87.3">DTAK</text>
<text x="81" y="89.9">UWR</text>
<text x="164.5" y="87.3">RESET</text>
<text x="165.6" y="84.8">SEL1</text>
<text x="166.8" y="89.9">PAL</text>
<text x="81" y="92.4">LWR</text>
<text x="81" y="95">OE0</text>
<text x="165.6" y="92.4">SEL0</text>
<text x="167.9" y="95">HL</text>
<text x="81" y="97.5">CAS0</text>
<text x="81" y="100">RAS0</text>
<text x="164" y="97.5">HSYNC</text>
<text x="164.1" y="100">CSYNC</text>
<text x="211.8" y="98.1" transform="rotate(-90 211.8 98.1)">R_Network08_US</text>
<text x="81" y="102.6">RA0</text>
<text x="81" y="105.1">RA1</text>
<text x="81" y="107.7">RA2</text>
<text x="164.1" y="105.1">SPA/B</text>
<text x="164.2" y="102.6">VSYNC</text>
<text x="167.9" y="107.7">YS</text>
<text x="81" y="110.2">RA3</text>
<text x="81" y="112.7">RA4</text>
<text x="166.7" y="112.7">AD6</text>
<text x="166.7" y="110.2">AD7</text>
<text x="207.6" y="111.5">R27</text>
<text x="218.9" y="111.5">75Ω</text>
<text x="219" y="108.9">R28</text>
<text x="81" y="115.3">RA5</text>
<text x="81" y="117.8">RA6</text>
<text x="166.7" y="117.8">AD4</text>
<text x="166.7" y="115.3">AD5</text>
<text x="207.5" y="114">75Ω</text>
<text x="207.5" y="119.1">75Ω</text>
<text x="207.6" y="116.5">R25</text>
<text x="218.9" y="116.5">75Ω</text>
<text x="219" y="119.1">R24</text>
<text x="219" y="114">R26</text>
<text x="33.3" y="125.4">IC69</text>
<text x="81" y="120.4">RA7</text>
<text x="81" y="122.9">VCC</text>
<text x="166.7" y="122.9">AD2</text>
<text x="166.7" y="120.4">AD3</text>
<text x="207.5" y="124.2">75Ω</text>
<text x="207.6" y="121.6">R23</text>
<text x="218.9" y="121.6">75Ω</text>
<text x="29.7" y="128">MB8461-12</text>
<text x="87.3" y="127.3" transform="rotate(-90 87.3 127.3)">SD0</text>
<text x="89.9" y="127.3" transform="rotate(-90 89.9 127.3)">SD1</text>
<text x="92.4" y="127.3" transform="rotate(-90 92.4 127.3)">SD2</text>
<text x="95" y="127.3" transform="rotate(-90 95 127.3)">SD3</text>
<text x="97.5" y="127.3" transform="rotate(-90 97.5 127.3)">SD4</text>
<text x="100" y="127.3" transform="rotate(-90 100 127.3)">SD5</text>
<text x="102.6" y="127.3" transform="rotate(-90 102.6 127.3)">SD6</text>
<text x="105.1" y="127.3" transform="rotate(-90 105.1 127.3)">SD7</text>
<text x="107.7" y="127.3" transform="rotate(-90 107.7 127.3)">SE1</text>
<text x="110.2" y="127.3" transform="rotate(-90 110.2 127.3)">SE0</text>
<text x="112.7" y="127.3" transform="rotate(-90 112.7 127.3)">SC</text>
<text x="115.3" y="127.3" transform="rotate(-90 115.3 127.3)">CAS1</text>
<text x="117.8" y="127.3" transform="rotate(-90 117.8 127.3)">RAS1</text>
<text x="120.4" y="127.3" transform="rotate(-90 120.4 127.3)">WE1</text>
<text x="122.9" y="127.3" transform="rotate(-90 122.9 127.3)">WE0</text>
<text x="125.4" y="127.3" transform="rotate(-90 125.4 127.3)">OE1</text>
<text x="128" y="127.3" transform="rotate(-90 128 127.3)">VSS</text>
<text x="130.5" y="127.3" transform="rotate(-90 130.5 127.3)">RD0</text>
<text x="133.1" y="127.3" transform="rotate(-90 133.1 127.3)">RD1</text>
<text x="135.6" y="127.3" transform="rotate(-90 135.6 127.3)">RD2</text>
<text x="138.1" y="127.3" transform="rotate(-90 138.1 127.3)">RD3</text>
<text x="140.7" y="127.3" transform="rotate(-90 140.7 127.3)">RD4</text>
<text x="143.2" y="127.3" transform="rotate(-90 143.2 127.3)">RD5</text>
<text x="145.8" y="127.3" transform="rotate(-90 145.8 127.3)">RD6</text>
<text x="148.3" y="127.3" transform="rotate(-90 148.3 127.3)">RD7</text>
<text x="150.8" y="127.3" transform="rotate(-90 150.8 127.3)">VSS</text>
<text x="153.4" y="127.3" transform="rotate(-90 153.4 127.3)">R-DAC</text>
<text x="155.9" y="127.3" transform="rotate(-90 155.9 127.3)">G-DAC</text>
<text x="158.5" y="127.3" transform="rotate(-90 158.5 127.3)">B-DAC</text>
<text x="161" y="127.3" transform="rotate(-90 161 127.3)">VCC</text>
<text x="163.5" y="127.3" transform="rotate(-90 163.5 127.3)">AD0</text>
<text x="166.1" y="127.3" transform="rotate(-90 166.1 127.3)">AD1</text>
<text x="30.2" y="135.6">A1</text>
<text x="30.2" y="133.1">A0</text>
<text x="38.2" y="133.1">D0</text>
<text x="38.2" y="135.6">D1</text>
<text x="30.2" y="143.2">A4</text>
<text x="30.2" y="140.7">A3</text>
<text x="30.2" y="138.1">A2</text>
<text x="37" y="143.2">SD0</text>
<text x="38.2" y="138.1">D2</text>
<text x="38.2" y="140.7">D3</text>
<text x="148" y="141.9">VSS</text>
<text x="30.2" y="148.3">A6</text>
<text x="30.2" y="145.8">A5</text>
<text x="37" y="148.3">SD2</text>
<text x="37" y="145.8">SD1</text>
<text x="108.5" y="149.6">R30</text>
<text x="167" y="149.6">R22</text>
<text x="30.2" y="153.4">SE</text>
<text x="30.2" y="155.9">WE</text>
<text x="30.2" y="150.8">A7</text>
<text x="37" y="150.8">SD3</text>
<text x="108.5" y="152.1">75Ω</text>
<text x="156.8" y="154.6">R21</text>
<text x="166.9" y="152.1">75Ω</text>
<text x="30.2" y="158.5">RAS</text>
<text x="30.2" y="161">CAS</text>
<text x="60.7" y="159.7">A0</text>
<text x="68.7" y="159.7">D0</text>
<text x="118.6" y="159.7">75Ω</text>
<text x="120" y="157.2">R29</text>
<text x="156.7" y="157.2">75Ω</text>
<text x="30.2" y="166.1">SAS</text>
<text x="30.2" y="163.5">OE</text>
<text x="60.7" y="167.3">A3</text>
<text x="60.7" y="164.8">A2</text>
<text x="60.7" y="162.3">A1</text>
<text x="68.7" y="164.8">D2</text>
<text x="68.7" y="167.3">D3</text>
<text x="68.7" y="162.3">D1</text>
<text x="60.7" y="172.4">A5</text>
<text x="60.7" y="169.9">A4</text>
<text x="67.5" y="169.9">SD0</text>
<text x="67.5" y="172.4">SD1</text>
<text x="60.7" y="175">A6</text>
<text x="60.7" y="177.5">A7</text>
<text x="67.5" y="175">SD2</text>
<text x="67.5" y="177.5">SD3</text>
<text x="60.7" y="180">SE</text>
<text x="60.7" y="182.6">WE</text>
<text x="60.7" y="185.1">RAS</text>
<text x="60.7" y="190.2">OE</text>
<text x="60.7" y="187.7">CAS</text>
<text x="69.6" y="191.3" transform="rotate(-90 69.6 191.3)">MB8461-12</text>
<text x="72.1" y="187.7" transform="rotate(-90 72.1 187.7)">IC70</text>
<text x="60.7" y="192.7">SAS</text>
</g>
<g font-size="1.3" fill="#a90000">
<text x="86.3" y="36.9" transform="rotate(-90 86.3 36.9)">96</text>
<text x="88.9" y="36.9" transform="rotate(-90 88.9 36.9)">95</text>
<text x="91.4" y="36.9" transform="rotate(-90 91.4 36.9)">94</text>
<text x="94" y="36.9" transform="rotate(-90 94 36.9)">93</text>
<text x="96.5" y="36.9" transform="rotate(-90 96.5 36.9)">92</text>
<text x="99" y="36.9" transform="rotate(-90 99 36.9)">91</text>
<text x="101.6" y="36.9" transform="rotate(-90 101.6 36.9)">90</text>
<text x="104.1" y="36.9" transform="rotate(-90 104.1 36.9)">89</text>
<text x="106.7" y="36.9" transform="rotate(-90 106.7 36.9)">88</text>
<text x="109.2" y="36.9" transform="rotate(-90 109.2 36.9)">87</text>
<text x="111.7" y="36.9" transform="rotate(-90 111.7 36.9)">86</text>
<text x="114.3" y="36.9" transform="rotate(-90 114.3 36.9)">85</text>
<text x="116.8" y="36.9" transform="rotate(-90 116.8 36.9)">84</text>
<text x="119.4" y="36.9" transform="rotate(-90 119.4 36.9)">83</text>
<text x="121.9" y="36.9" transform="rotate(-90 121.9 36.9)">82</text>
<text x="124.4" y="36.9" transform="rotate(-90 124.4 36.9)">81</text>
<text x="127" y="36.9" transform="rotate(-90 127 36.9)">80</text>
<text x="129.5" y="36.9" transform="rotate(-90 129.5 36.9)">79</text>
<text x="132.1" y="36.9" transform="rotate(-90 132.1 36.9)">78</text>
<text x="134.6" y="36.9" transform="rotate(-90 134.6 36.9)">77</text>
<text x="137.1" y="36.9" transform="rotate(-90 137.1 36.9)">76</text>
<text x="139.7" y="36.9" transform="rotate(-90 139.7 36.9)">75</text>
<text x="142.2" y="36.9" transform="rotate(-90 142.2 36.9)">74</text>
<text x="144.8" y="36.9" transform="rotate(-90 144.8 36.9)">73</text>
<text x="147.3" y="36.9" transform="rotate(-90 147.3 36.9)">72</text>
<text x="149.8" y="36.9" transform="rotate(-90 149.8 36.9)">71</text>
<text x="152.4" y="36.9" transform="rotate(-90 152.4 36.9)">70</text>
<text x="154.9" y="36.9" transform="rotate(-90 154.9 36.9)">69</text>
<text x="157.5" y="36.9" transform="rotate(-90 157.5 36.9)">68</text>
<text x="160" y="36.9" transform="rotate(-90 160 36.9)">67</text>
<text x="162.5" y="36.9" transform="rotate(-90 162.5 36.9)">66</text>
<text x="165.1" y="36.9" transform="rotate(-90 165.1 36.9)">65</text>
<text x="77.4" y="43.2">97</text>
<text x="77.4" y="45.7">98</text>
<text x="171.4" y="45.7">63</text>
<text x="171.4" y="43.2">64</text>
<text x="57.7" y="53.3">1</text>
<text x="66" y="53.3">2</text>
<text x="76.8" y="50.8">100</text>
<text x="76.8" y="53.3">101</text>
<text x="77.4" y="48.2">99</text>
<text x="171.4" y="53.3">60</text>
<text x="171.4" y="50.8">61</text>
<text x="171.4" y="48.2">62</text>
<text x="66" y="55.9">3</text>
<text x="66" y="58.4">4</text>
<text x="76.8" y="55.9">102</text>
<text x="76.8" y="58.4">103</text>
<text x="171.4" y="58.4">58</text>
<text x="171.4" y="55.9">59</text>
<text x="66" y="60.9">5</text>
<text x="66" y="63.5">6</text>
<text x="76.8" y="60.9">104</text>
<text x="76.8" y="63.5">105</text>
<text x="171.4" y="63.5">56</text>
<text x="171.4" y="60.9">57</text>
<text x="66" y="66">7</text>
<text x="66" y="68.6">8</text>
<text x="66" y="71.1">9</text>
<text x="76.8" y="66">106</text>
<text x="76.8" y="68.6">107</text>
<text x="76.8" y="71.1">108</text>
<text x="171.4" y="71.1">53</text>
<text x="171.4" y="68.6">54</text>
<text x="171.4" y="66">55</text>
<text x="76.8" y="73.6">109</text>
<text x="76.8" y="76.2">110</text>
<text x="171.4" y="76.2">51</text>
<text x="171.4" y="73.6">52</text>
<text x="76.8" y="78.7">111</text>
<text x="76.8" y="81.3">112</text>
<text x="76.8" y="83.8">113</text>
<text x="171.4" y="83.8">48</text>
<text x="171.4" y="81.3">49</text>
<text x="171.4" y="78.7">50</text>
<text x="200.6" y="78.7">2</text>
<text x="200.6" y="81.3">3</text>
<text x="200.6" y="83.8">4</text>
<text x="208.8" y="78.7">1</text>
<text x="76.8" y="86.3">114</text>
<text x="76.8" y="88.9">115</text>
<text x="171.4" y="88.9">46</text>
<text x="171.4" y="86.3">47</text>
<text x="200.6" y="86.3">5</text>
<text x="200.6" y="88.9">6</text>
<text x="76.8" y="91.4">116</text>
<text x="76.8" y="94">117</text>
<text x="171.4" y="94">44</text>
<text x="171.4" y="91.4">45</text>
<text x="200.6" y="91.4">7</text>
<text x="200.6" y="94">8</text>
<text x="76.8" y="96.5">118</text>
<text x="76.8" y="99">119</text>
<text x="76.8" y="101.6">120</text>
<text x="171.4" y="101.6">41</text>
<text x="171.4" y="99">42</text>
<text x="171.4" y="96.5">43</text>
<text x="200.6" y="96.5">9</text>
<text x="76.8" y="104.1">121</text>
<text x="76.8" y="106.7">122</text>
<text x="171.4" y="106.7">39</text>
<text x="171.4" y="104.1">40</text>
<text x="76.8" y="109.2">123</text>
<text x="76.8" y="111.7">124</text>
<text x="171.4" y="111.7">37</text>
<text x="171.4" y="109.2">38</text>
<text x="76.8" y="114.3">125</text>
<text x="76.8" y="116.8">126</text>
<text x="76.8" y="119.4">127</text>
<text x="171.4" y="119.4">34</text>
<text x="171.4" y="116.8">35</text>
<text x="171.4" y="114.3">36</text>
<text x="76.8" y="121.9">128</text>
<text x="171.4" y="121.9">33</text>
<text x="86.3" y="130.2" transform="rotate(-90 86.3 130.2)">1</text>
<text x="88.9" y="130.2" transform="rotate(-90 88.9 130.2)">2</text>
<text x="91.4" y="130.2" transform="rotate(-90 91.4 130.2)">3</text>
<text x="94" y="130.2" transform="rotate(-90 94 130.2)">4</text>
<text x="96.5" y="130.2" transform="rotate(-90 96.5 130.2)">5</text>
<text x="99" y="130.2" transform="rotate(-90 99 130.2)">6</text>
<text x="101.6" y="130.2" transform="rotate(-90 101.6 130.2)">7</text>
<text x="104.1" y="130.2" transform="rotate(-90 104.1 130.2)">8</text>
<text x="106.7" y="130.2" transform="rotate(-90 106.7 130.2)">9</text>
<text x="109.2" y="130.9" transform="rotate(-90 109.2 130.9)">10</text>
<text x="111.7" y="130.9" transform="rotate(-90 111.7 130.9)">11</text>
<text x="114.3" y="130.9" transform="rotate(-90 114.3 130.9)">13</text>
<text x="116.8" y="130.9" transform="rotate(-90 116.8 130.9)">12</text>
<text x="119.4" y="130.9" transform="rotate(-90 119.4 130.9)">14</text>
<text x="121.9" y="130.9" transform="rotate(-90 121.9 130.9)">15</text>
<text x="124.4" y="130.9" transform="rotate(-90 124.4 130.9)">16</text>
<text x="127" y="130.9" transform="rotate(-90 127 130.9)">17</text>
<text x="129.5" y="130.9" transform="rotate(-90 129.5 130.9)">18</text>
<text x="132.1" y="130.9" transform="rotate(-90 132.1 130.9)">19</text>
<text x="134.6" y="130.9" transform="rotate(-90 134.6 130.9)">20</text>
<text x="137.1" y="130.9" transform="rotate(-90 137.1 130.9)">21</text>
<text x="139.7" y="130.9" transform="rotate(-90 139.7 130.9)">22</text>
<text x="142.2" y="130.9" transform="rotate(-90 142.2 130.9)">23</text>
<text x="144.8" y="130.9" transform="rotate(-90 144.8 130.9)">24</text>
<text x="147.3" y="130.9" transform="rotate(-90 147.3 130.9)">25</text>
<text x="149.8" y="130.9" transform="rotate(-90 149.8 130.9)">26</text>
<text x="152.4" y="130.9" transform="rotate(-90 152.4 130.9)">27</text>
<text x="154.9" y="130.9" transform="rotate(-90 154.9 130.9)">28</text>
<text x="157.5" y="130.9" transform="rotate(-90 157.5 130.9)">29</text>
<text x="160" y="130.9" transform="rotate(-90 160 130.9)">30</text>
<text x="162.5" y="130.9" transform="rotate(-90 162.5 130.9)">31</text>
<text x="165.1" y="130.9" transform="rotate(-90 165.1 130.9)">32</text>
<text x="26.6" y="137.1">21</text>
<text x="26.6" y="134.6">22</text>
<text x="26.6" y="132.1">23</text>
<text x="41.9" y="132.1">11</text>
<text x="41.9" y="134.6">12</text>
<text x="42.5" y="137.1">1</text>
<text x="26.6" y="142.2">17</text>
<text x="26.6" y="139.7">20</text>
<text x="42.5" y="139.7">2</text>
<text x="42.5" y="142.2">8</text>
<text x="26.6" y="147.3">15</text>
<text x="26.6" y="144.8">16</text>
<text x="26.6" y="149.8">19</text>
<text x="42.5" y="147.3">4</text>
<text x="42.5" y="149.8">5</text>
<text x="42.5" y="144.8">9</text>
<text x="26.6" y="154.9">13</text>
<text x="27.2" y="152.4">3</text>
<text x="26.6" y="157.5">14</text>
<text x="26.6" y="160">24</text>
<text x="57.1" y="161.3">22</text>
<text x="57.1" y="158.7">23</text>
<text x="72.3" y="158.7">11</text>
<text x="72.3" y="161.3">12</text>
<text x="26.6" y="162.5">10</text>
<text x="27.2" y="165.1">7</text>
<text x="57.1" y="166.3">20</text>
<text x="57.1" y="163.8">21</text>
<text x="73" y="163.8">1</text>
<text x="73" y="166.3">2</text>
<text x="57.1" y="174">15</text>
<text x="57.1" y="171.4">16</text>
<text x="57.1" y="168.9">17</text>
<text x="73" y="174">4</text>
<text x="73" y="168.9">8</text>
<text x="73" y="171.4">9</text>
<text x="57.1" y="176.5">19</text>
<text x="57.7" y="179">3</text>
<text x="73" y="176.5">5</text>
<text x="57.1" y="181.6">13</text>
<text x="57.1" y="184.1">14</text>
<text x="57.1" y="189.2">10</text>
<text x="57.1" y="186.7">24</text>
<text x="57.7" y="191.7">7</text>
</g>
<g font-size="1.3" fill="#0000c2">
<text x="186.7" y="71.7">12MHz</text>
<text x="156.2" y="72.4">dot clockEDCK</text>
<text x="190.5" y="74.3">48MHz</text>
<text x="184.1" y="80">10MHz</text>
<text x="214" y="92.3">HSYNC pin is</text>
<text x="214" y="94.3">likely connected</text>
<text x="188" y="96.5">66.4us</text>
<text x="214" y="96.4">to HS from the other</text>
<text x="214" y="98.4">chips</text>
<text x="185.4" y="102.2">57.2Hz / 8MHz</text>
<text x="188" y="104.8">VDP_AB should have a pullup?</text>
<text x="116.8" y="111.1">SEGA MEGADRIVE VDP</text>
<text x="15.2" y="118.4">Frame buffer memory (64kB split in two chips)</text>
<text x="15.2" y="120.5">65,536 x 4-bit DRAM port</text>
<text x="18.1" y="122.5">256 x 4-bit serial access</text>
</g>
<g font-size="1.3" fill="#725600">
<text x="67.2" y="77.2">AS</text>
<text x="181.7" y="74.6">VDP_MCK</text>
<text x="181.7" y="72.1">EDCK</text>
<text x="65.7" y="79.7">UDS</text>
<text x="66" y="82.3">LDS</text>
<text x="181.7" y="82.3">MAIN_CLK</text>
<text x="61.3" y="87.3">VDPDTAK</text>
<text x="61.4" y="84.8">MAIN_RW</text>
<text x="181.7" y="87.3">VDPRESET</text>
<text x="179.2" y="100">CSYNC</text>
<text x="179.2" y="107.7">VDP_YS</text>
<text x="179.2" y="105.1">VDP_A/B</text>
<text x="179.2" y="102.6">VSYNC</text>
<text x="153.4" y="140.8" transform="rotate(-90 153.4 140.8)">VDP_R</text>
<text x="155.9" y="140.8" transform="rotate(-90 155.9 140.8)">VDP_G</text>
<text x="158.5" y="140.8" transform="rotate(-90 158.5 140.8)">VDP_B</text>
</g>
</svg>
